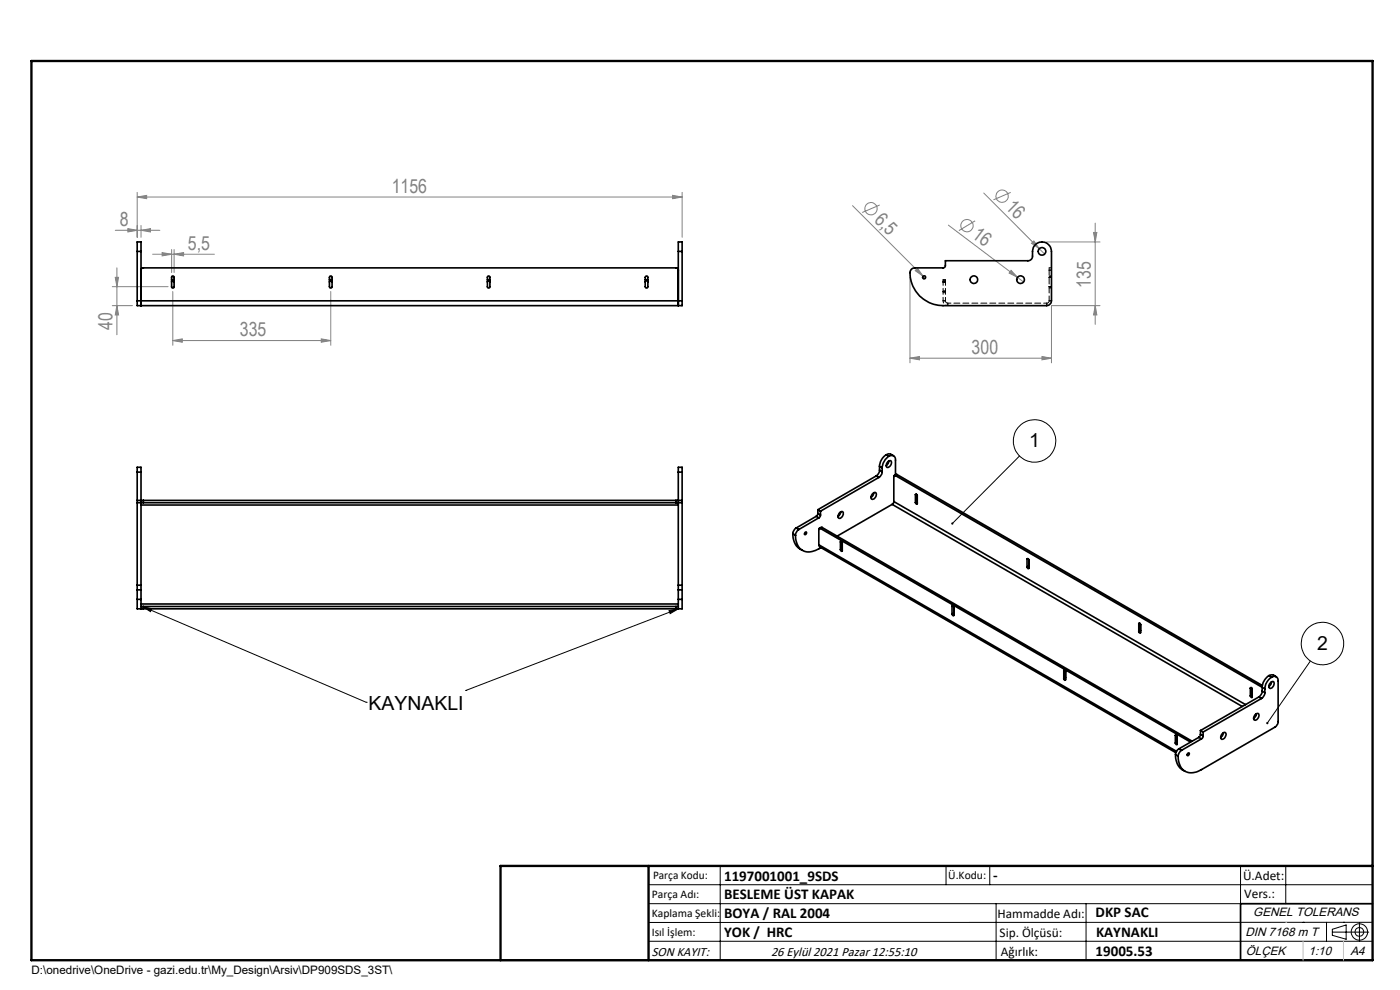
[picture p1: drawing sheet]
<svg xmlns="http://www.w3.org/2000/svg" width="297mm" height="210mm" viewBox="0 0 297 210" stroke-linecap="round" stroke-linejoin="round" font-family="sans-serif">
<g fill="none" stroke="#808080" stroke-width=".21">
<path d="M24.4 48.9h9.5M24.4 58.8h.8l-.4 2zM24.8 56.8v14.2M27.1 48.5l2 .4-2 .3zM29.1 41.8l2-.4v.7zM29.1 40.8v9.5M29.1 41.8h115.6M29.9 48.9l2-.4v.7zM29.9 47.8v2.5M32.4 53.9h13.1M34.4 53.6l2 .3-2 .4zM36.4 52.9v4.9"/>
<path d="M36.9 53.9l2-.3v.7zM36.9 52.9v4.9M142.7 41.4l2 .4-2 .3zM144.7 40.8v9.5M180.9 43.6l15.4 15.4M186.6 43.5l-3.7 1.6M193 58.8v18.2M194.2 57.4l.5-.5 1.1 1.7zM201.2 47.8l14.7 11M206.9 46.8l-3.5 2.1M208.7 40.9l11.8 11.9M214.4 40.8l-3.7 1.6"/>
<path d="M214.5 57.4l1.4 1.4-1.8-.9zM215.9 58.8l1.2 1M218.8 51.6l.5-.5 1.2 1.7zM220.5 52.8l1.1 1.1M222 51.3h11.4M232 49.3h.7l-.4 2zM232.3 47.3v21.5M23.8 64.8h4.3M23.8 60.8h11.9M24.8 64.8l.4 2h-.8zM36.7 72.2l2-.3v.7zM36.7 61.8v11.4"/>
<path d="M36.7 72.2h33.5M68.2 71.9l2 .3-2 .4zM70.2 61.8v11.4M193 76l2.1-.4v.7zM193 76h30.1M221.1 75.6l2 .4-2 .3zM232.3 64.8l.4 2h-.7zM233.4 64.8h-10.3v12.2"/>
<circle cx="184.8" cy="44.3" r="1.31"/>
<circle cx="205.1" cy="47.9" r="1.3"/>
<circle cx="212.6" cy="41.6" r="1.31"/>
</g>
<g fill="none" stroke="#000" stroke-width=".21">
<path d="M216.3 96.7l-14.3 14.3M30.2 128.6l2 .5-.3 .6zM30.2 128.6l47.5 20.4M141.9 129.5l2-.4-1.7 1.1zM143.9 129.1l-45.1 17.4M77.7 149h.1M98.8 146.5h.1M278 140.2l-9.1 13.2M137.6 187.7h153.6M137.6 191.7h153.6M137.6 199.7h153.6M152.8 183.7v20"/>
<path d="M200.7 183.7v4M210 183.7v4M211.3 191.7v12M230.4 191.7v12M263.2 183.7v20M272.8 183.7v8M276.4 195.6h.1M281.4 195.6v4.1M282.6 197.7h7.8M282.6 197.1l3-.9v3l-3-.8zM285 195.6h.1M288.4 195.8v3.8"/>
<path d="M291.2 195.6l-153.6 .1"/>
<circle cx="219.5" cy="93.5" r="4.5"/>
<circle cx="280.6" cy="136.5" r="4.5"/>
<circle cx="288.4" cy="197.7" r="1.74"/>
<circle cx="288.4" cy="197.7" r=".93"/>
</g>
<path d="M291.2 191.7h-28v12M106.2 203.7h185" fill="none" stroke="#000" stroke-width=".35"/>
<path d="M6.7 12.9h284.5v190.8h-284.5zM137.6 183.7v20M291.2 183.7h-185v20" fill="none" stroke="#000" stroke-width=".5"/>
<path d="M272.8 195.6h.1M276.4 199.7v4M285 199.7v4" fill="none" stroke="#c0c0c0" stroke-width=".21"/>
<path d="M268.7 153.2l-.1 .2 .1 .2 .2-.2-.2 .2a.25 .25 0 0 0 .4-.2 .25 .25 0 0 0-.4-.2zM201.9 110.8v.4l.1-.2-.1 .2h.3a.24 .24 0 0 0 0-.3 .24 .24 0 0 0-.3-.1zM30.2 128.6l2 .5-.3 .6zM141.9 129.5l2-.4-1.7 1.1z" fill="#000"/>
<g fill="#808080">
<path d="M218.8 51.6l.5-.5 1.2 1.7z"/>
<path d="M194.2 57.4l.5-.5 1.1 1.7z"/>
<path d="M214.5 57.4l1.4 1.4-1.8-.9z"/>
<path d="M221.1 75.6l2 .4-2 .3zM193 76l2.1-.4v.7z"/>
<path d="M27.1 48.5l2 .4-2 .3zM29.9 48.9l2-.4v.7zM29.1 41.8l2-.4v.7zM142.7 41.4l2 .4-2 .3zM34.4 53.6l2 .3-2 .4zM36.9 53.9l2-.3v.7z"/>
<path d="M36.7 72.2l2-.3v.7zM68.2 71.9l2 .3-2 .4z"/>
<path d="M232 49.3h.7l-.4 2zM232.3 64.8l.4 2h-.7z"/>
<path d="M24.4 58.8h.8l-.4 2zM24.8 64.8l.4 2h-.8z"/>
</g>
<g fill="none" stroke="#000" stroke-width=".35">
<path d="M29.1 53.3v-2h.8v2M29.1 53.3h.8M29.1 53.3v10.5M29.9 57.3l.1-.3 .3-.2h113.2l.3 .2 .1 .3M29.9 53.3v11.5M36.4 59.8a.27 .27 0 0 1 .3-.3 .27 .27 0 0 1 .2 .3M36.4 59.3h.5M36.5 58.6h.3l.1 .2v2a.27 .27 0 0 1-.2 .3 .27 .27 0 0 1-.3-.3zM69.9 59.8a.28 .28 0 0 1 .3-.3 .28 .28 0 0 1 .2 .3M69.9 59.3h.5M70 58.6h.3l.1 .2v2a.28 .28 0 0 1-.2 .3 .28 .28 0 0 1-.3-.3zM103.4 59.8a.27 .27 0 0 1 .3-.3 .27 .27 0 0 1 .2 .3"/>
<path d="M103.4 59.3h.5M103.5 58.6h.3l.1 .1v2.1a.27 .27 0 0 1-.2 .3 .27 .27 0 0 1-.3-.3zM136.9 59.8a.28 .28 0 0 1 .3-.3 .28 .28 0 0 1 .2 .3M136.9 59.3h.5M137 58.6h.3l.1 .2v2a.28 .28 0 0 1-.2 .3 .28 .28 0 0 1-.3-.3zM143.9 53.3v11.5M143.9 53.3v-2h.8v2M143.9 53.3h.8M144.7 53.3v10.5M193.4 57.1l.7-.3h6.1l.4-.4v-1.1h17.5a.96 .96 0 0 0 .9-1v-1a2.01 2.01 0 0 1 2.1-2 2.01 2.01 0 0 1 2 2v10.5a1.09 1.09 0 0 1-1.1 1h-21.9a6.9 6.9 0 0 1-7-7.4zM29.1 63.8v1h115.6v-1M29.1 63.8h115.6"/>
<path d="M186.6 99.7a1.6 1.6 0 0 1-.7 1.3M186.6 98.9l.5 .4M186.6 99.7l.5 .4M186.6 98.9v.8M187.1 99.3v.8M188 96.5a3.1 3.1 0 0 0-1.4 2.4M188 96.5l.6-.2 1 .4M188 96.5l.6 .3M188.4 97.9a.44 .44 0 0 1 .7-.1 .44 .44 0 0 1 0 .7 .67 .67 0 0 1-1 .5 1.12 1.12 0 0 1 .3-1.1zM188.6 96.8a3.3 3.3 0 0 0-1.5 2.5M188.6 96.8a.86 .86 0 0 1 1-.1 .86 .86 0 0 1 .4 .9v3.1M188.6 97.8l-.2 .5-.4 .5"/>
<path d="M29.1 106.1v.5M29.1 100.1v-1h.8v1M29.1 100.1v6M29.1 106.6v17.5M29.1 106.6h.8M29.1 106.1h.8M29.1 100.1h.8M29.9 106.6h.5M29.9 106.1h.5M29.9 106.1v.5M29.9 100.1v6M29.9 106.6v17.5"/>
<path d="M29.9 107.1h114M30.4 106.1v.5M30.4 106.6h113M30.4 106.1h113M143.4 106.6h.5M143.4 106.1h.5M143.4 106.1v.5M143.9 106.1v.5M143.9 100.1v-1h.8v1M143.9 100.1v6M143.9 106.6v17.5M143.9 106.6h.8"/>
<path d="M143.9 106.1h.8M143.9 100.1h.8M144.7 106.1v.5M144.7 100.1v6M144.7 106.6v17.5M168.2 113.2a3.5 3.5 0 0 0 2 3.5M168.2 113.2l.6 .4M168.8 113.6a3.1 3.1 0 0 0 2.5 3.5 5.2 5.2 0 0 0 2.8-.9M168.9 112l-.6 .7-.1 .5M168.9 112l.6 .3M169.5 112.3a1.6 1.6 0 0 0-.7 1.3M170.7 113l.3-.2a.28 .28 0 0 1 .1 .4 .28 .28 0 0 1-.4 .1z"/>
<path d="M173.1 109.5l.6 .3M173.1 109.5l-4.2 2.5M173.5 108.9l-.4 .6M173.5 108.1l.6 .3M173.5 108.9l.6 .3M173.5 108.1v.8M173.7 115.6l.2 .4 75.5 43.7M173.7 109.8l-4.2 2.5M173.7 115.6l75.9 43.8M174.1 112.1h-.3l-.1 .1v3.4M174.1 109.2l-.1 .3-.3 .3M174.1 112.1l78.5 45.3"/>
<path d="M174.1 108.4v.8M174.4 111.9l-.6 .2M174.4 111.9l-.3 .2M174.4 111.9l78.5 45.3M178.2 108.7a.44 .44 0 0 1 .7-.1 .44 .44 0 0 1-.1 .7 .62 .62 0 0 1-.3 .6 .62 .62 0 0 1-.7-.1 1.12 1.12 0 0 1 .4-1.1zM178.3 115l.2-.1 .2 .2v1.8h-.3l-.1-.3M178.3 115v1.6M178.4 108.6l-.2 .5-.4 .5M178.5 114.9l-.2 .1M178.6 116.4l.1 .1M178.6 116.4l-.3 .2M178.6 115v1.4"/>
<path d="M185.1 104.8a.47 .47 0 0 1 .7-.3 .47 .47 0 0 1 0 .8 .6 .6 0 0 1-.3 .5 .6 .6 0 0 1-.7-.2zM185.3 104.5l-.1 .6-.4 .4M185.9 101l.5 .3M185.9 101l-12.4 7.1M186.4 101.3l-12.3 7.1M187.1 100.1l-.1 .5-.6 .7M189.3 107l-11.7 6.7M189.3 107l74.2 42.9M189.6 106.4v.3l-.3 .3M189.6 106.4l74.6 43.1M190 100.9h-.3l-.1 .1v5.4M190 100.9l77.8 44.9"/>
<path d="M190.3 100.7l-.6 .2M190.3 100.7l-.3 .2M190.3 100.7l77.5 44.7M194.2 104.9l.2-.1 .2 .3v1.8l-.3-.1-.1-.2M194.2 104.9v1.7M194.4 104.8l-.2 .1M194.6 106.4v.1M194.6 106.4l-.4 .2M194.6 105v1.4M217.9 118.6v-.1l.3 .1 .1 .2v1.8h-.2l-.2-.3M217.9 118.6v1.7M218.1 118.5l-.2 .1"/>
<path d="M218.3 118.7v1.3M29.1 125.1v2M29.1 127.1v2h.8M29.1 124.1v1M29.1 125.1h.8M29.1 127.1h.8M29.1 124.1h.8M29.9 128.6h.5M29.9 129.1h.5M29.9 125.1v2M29.9 127.1v2M29.9 124.1v1"/>
<path d="M29.9 128.1h114M30.4 129.1h113M30.4 128.6v.5M30.4 128.6h113M143.4 128.6h.5M143.4 129.1h.5M143.4 128.6v.5M143.9 125.1v2M143.9 127.1v2M143.9 124.1v1M143.9 125.1h.8M143.9 127.1h.8"/>
<path d="M143.9 124.1h.8M144.7 125.1v2M144.7 127.1v2h-.8M144.7 124.1v1M202 128.6l.2-.1 .2 .4-.1 1.7-.3-.3M202 128.6v1.7M202.2 128.5l-.2 .1M202.4 130.1v.1M202.4 130.1l-.4 .2M202.4 128.7v1.4M218.3 120v.2M218.3 120l-.4 .3"/>
<path d="M241.6 132.3l.2-.1 .2 .3M241.6 132.3v1.6M241.8 132.2l-.2 .1M241.9 132.4l.1 1.8a.22 .22 0 0 1-.3 0 .22 .22 0 0 1-.1-.3M242 133.9l-.1-.2-.3 .2M225.7 142.3l.1-.1 .3 .3M225.7 142.3v1.6M225.8 142.2l-.1 .1M226 142.4l.1 1.8-.3 .1-.1-.4M226.1 143.9l-.1-.2-.3 .2M249.3 156l.2-.2 .2 .3v1.8l-.1 .1-.3-.4M249.3 156v1.6"/>
<path d="M249.6 155.9l-.3 .1M249.7 157.4v.1M249.7 157.4l-.4 .2M249.7 156.1v1.3M250.1 158.8a1.6 1.6 0 0 0-.7 1.3M250.1 158.8l.5 .4M250.6 159.2a1.6 1.6 0 0 0-.7 1.2M252 159.8l.2-.1a.29 .29 0 0 1 0 .4 .29 .29 0 0 1-.4 .1zM254.3 156.4l.6 .3M254.3 156.4l-4.2 2.4M254.7 155.8l-.1 .3-.3 .3M254.7 155l.5 .3"/>
<path d="M254.7 155.8l.5 .3M254.7 155v.8M254.9 156.7l-4.3 2.5M255.2 156.1v.3l-.3 .3M255.2 155.3v.8M259.3 155.7a.47 .47 0 0 1 .7-.3 .47 .47 0 0 1 0 .8 .57 .57 0 0 1-.4 .5 .57 .57 0 0 1-.6-.1zM259.5 155.4l-.2 .7-.3 .3M265.3 146a.23 .23 0 0 1 .3-.1 .23 .23 0 0 1 0 .3v1.7h-.1l-.2-.3M265.3 146v1.6M265.5 145.9l-.2 .1M265.6 147.4v.2M265.6 147.4l-.3 .2"/>
<path d="M265.6 146v1.4M266.2 151.6a.47 .47 0 0 1 .7-.2 .47 .47 0 0 1 .1 .7 .6 .6 0 0 1-.4 .6 .6 .6 0 0 1-.6-.2zM266.4 151.5l.1 .1M266.5 151.4l-.1 .5-.4 .5M267.1 147.8l.5 .4M267.1 147.8l-12.4 7.2M267.6 148.2l-12.4 7.1M267.8 146.6a1.6 1.6 0 0 1-.7 1.2M267.8 145.8l.5 .3M267.8 146.6l.5 .3M267.8 145.8v.8M268.3 146.9a1.6 1.6 0 0 1-.7 1.3"/>
<path d="M268.3 146.1v.8M269.2 143.3a3.3 3.3 0 0 0-1.4 2.5M269.2 143.3l.7-.2 .9 .5M269.2 143.3l.5 .4M269.6 144.7a.44 .44 0 0 1 .7 0 .44 .44 0 0 1-.1 .6 .58 .58 0 0 1-.3 .6 .58 .58 0 0 1-.7-.1l.1-.6zM269.7 143.7a3.1 3.1 0 0 0-1.4 2.4M269.7 143.7a.86 .86 0 0 1 1-.1 .86 .86 0 0 1 .4 .9v8.7l-.4 .8-15.8 9.3a3.1 3.1 0 0 1-4.4-.5l-.5-1.2-.1-1.2M269.7 144.6l-.1 .6-.4 .4M249.4 160.1a3.5 3.5 0 0 0 2 3.5M249.4 160.1l.5 .3"/>
<circle cx="196" cy="58.8" r=".33"/>
<circle cx="206.6" cy="59.3" r=".8"/>
<circle cx="216.5" cy="59.3" r=".81"/>
<circle cx="221" cy="53.3" r=".81"/>
</g>
<g fill="none" stroke="#000" stroke-width=".21" stroke-dasharray="1.3 .6">
<path d="M200.1 59.3h.5M200.1 59.8v-.5M200.1 59.8h.5M200.6 59.8h-.5M200.6 59.3v.5M200.6 59.5h-.5M222.6 56.8h.5M222.6 57.3v-.5M222.6 58.8h.5M222.6 57.3h.5M223.1 57.3h-.5M223.1 58.5h-.5"/>
<path d="M200.1 62.1h.5M200.6 63.8h-.5M200.6 61.8h-.5M201.1 64.3v.5M222.1 64.3v.5M222.6 63.8h.5M222.6 60.8h.5M222.6 61.1h.5"/>
</g>
<path d="M200.1 63.8v-4M200.6 63.8v-4" fill="none" stroke="#000" stroke-width=".21" stroke-dasharray="1.3 .6" stroke-dashoffset=".5"/>
<path d="M200.6 63.8l.1 .4 .4 .1M222.1 64.3l.3-.1 .2-.4" fill="none" stroke="#000" stroke-width=".21" stroke-dasharray="1.3 .6" stroke-dashoffset=".4"/>
<path d="M200.1 63.8a1 1 0 0 0 1 1" fill="none" stroke="#000" stroke-width=".21" stroke-dasharray="1.3 .6" stroke-dashoffset=".8"/>
<path d="M201.1 64.3h21" fill="none" stroke="#000" stroke-width=".21" stroke-dasharray="1.3 .6" stroke-dashoffset=".6"/>
<path d="M222.6 57.3v6.5" fill="none" stroke="#000" stroke-width=".21" stroke-dasharray="1.3 .6" stroke-dashoffset=".2"/>
<g font-size="4.1" fill="#808080">
<text x="83.1" y="40.9">1156</text>
<text x="25.4" y="47.9">8</text>
<text x="185.3" y="46.8" transform="rotate(45 185.3 46.8)">6,5</text>
<text x="213.1" y="44.1" transform="rotate(45 213.1 44.1)">16</text>
<text x="39.9" y="53">5,5</text>
<text x="206" y="50.3" transform="rotate(37 206 50.3)">16</text>
<text x="231.4" y="61" transform="rotate(-90 231.4 61)">135</text>
<text x="23.9" y="70" transform="rotate(-90 23.9 70)">40</text>
<text x="50.9" y="71.3">335</text>
<text x="206.1" y="75">300</text>
</g>
<g font-size="4.1">
<text x="218.3" y="94.9">1</text>
<text x="279.4" y="137.9">2</text>
<text x="78.2" y="150.6">KAYNAKLI</text>
</g>
<g font-size="3.2">
<text x="153.6" y="186.8">1197001001_9SDS</text>
<text x="153.6" y="190.8">BESLEME ÜST KAPAK</text>
<text x="210.7" y="186.6">-</text>
<text x="153.6" y="194.8">BOYA / RAL 2004</text>
<text x="232.4" y="194.5">DKP SAC</text>
<text x="153.6" y="198.8">YOK / HRC</text>
<text x="232.4" y="202.8">19005.53</text>
<text x="232.5" y="198.8">KAYNAKLI</text>
</g>
<g font-size="2.8">
<text x="263.7" y="186.7">Ü.Adet:</text>
<text x="263.9" y="190.5">Vers.:</text>
<text x="211.6" y="194.8">Hammadde Adı:</text>
<text x="138.3" y="202.8">SON KAYIT:</text>
<text x="163.6" y="202.8">26 Eylül 2021 Pazar 12:55:10</text>
<text x="212.1" y="198.7">Sip. Ölçüsü:</text>
<text x="212.3" y="202.7">Ağırlık:</text>
</g>
<g font-size="2.6">
<text x="265.9" y="194.4">GENEL TOLERANS</text>
<text x="264.2" y="198.5">DIN 7168 m T</text>
<text x="264.3" y="202.6">ÖLÇEK</text>
<text x="277.6" y="202.6">1:10</text>
<text x="286.5" y="202.6">A4</text>
</g>
<g font-size="2.5">
<text x="138.3" y="190.5">Parça Adı:</text>
<text x="138.5" y="186.5">Parça Kodu:</text>
<text x="201.2" y="186.5">Ü.Kodu:</text>
<text x="138.3" y="194.5">Kaplama Şekli:</text>
<text x="138.3" y="198.6">Isıl İşlem:</text>
<text x="6.7" y="206.7">D:\onedrive\OneDrive - gazi.edu.tr\My_Design\Arsiv\DP909SDS_3ST\</text>
</g>
</svg>
